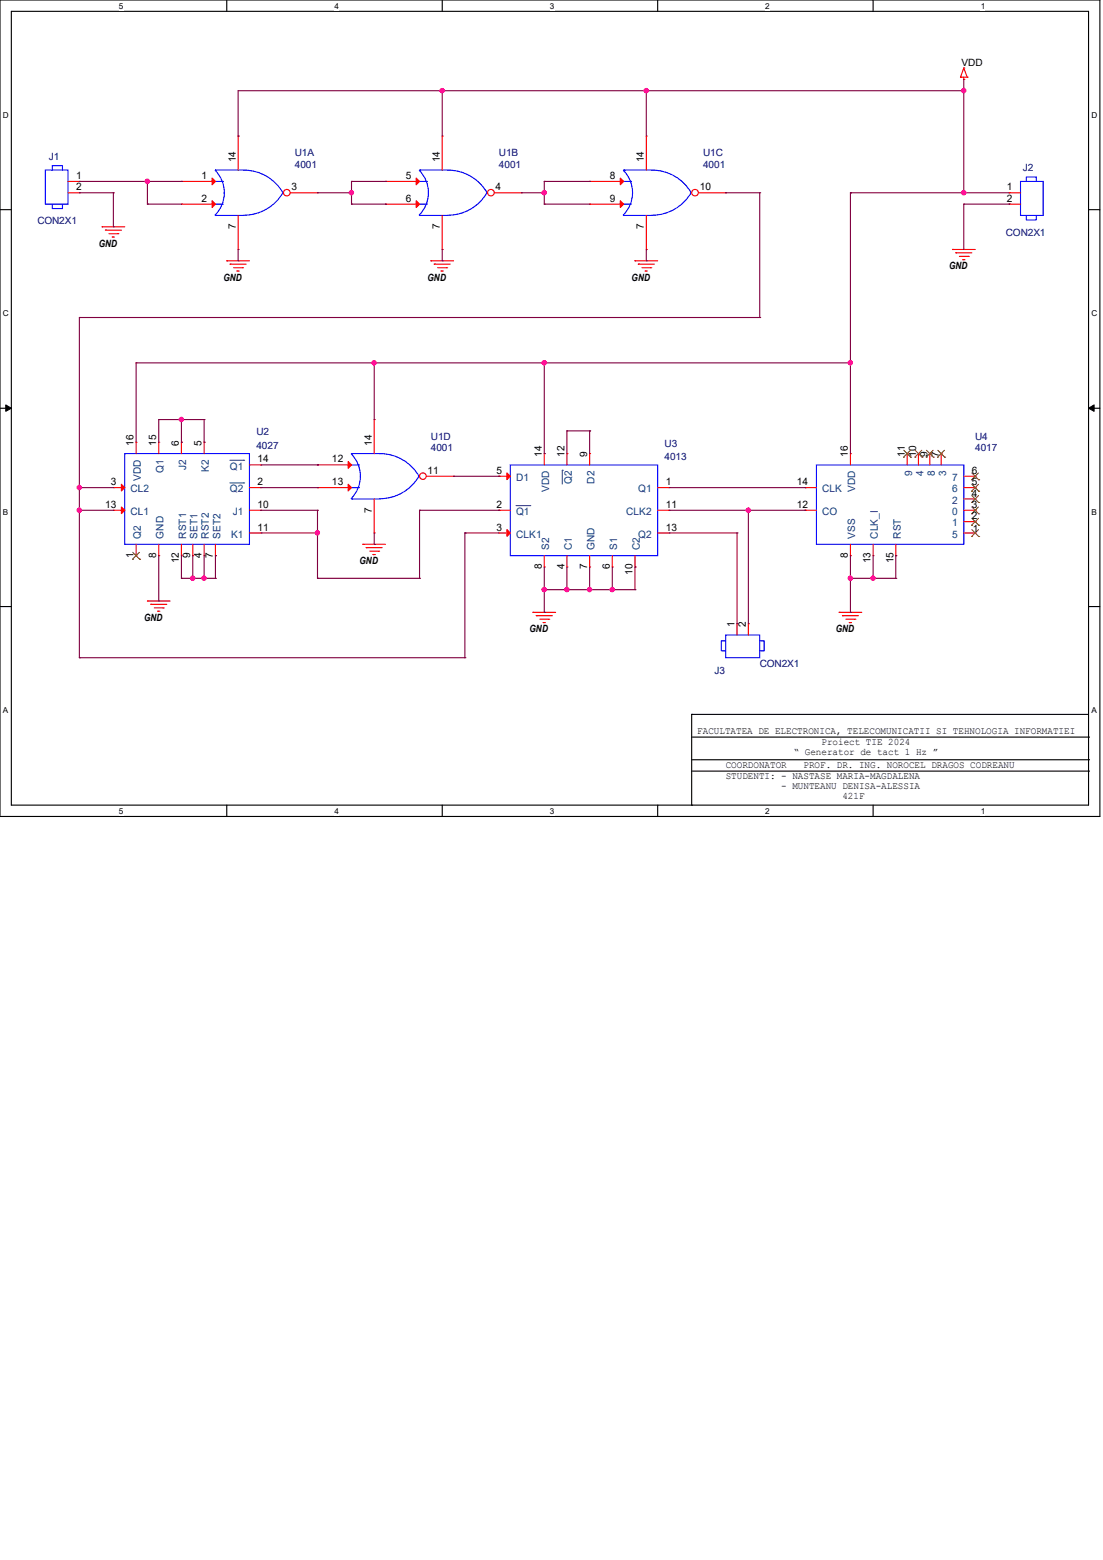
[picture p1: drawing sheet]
<svg xmlns="http://www.w3.org/2000/svg" width="210mm" height="297mm" viewBox="0 0 210 297" stroke-linecap="round" stroke-linejoin="round" font-family="sans-serif">
<path d="M0 0h209.4v155.4h-209.4zM2.2 2.2h205.1v151.1h-205.1z" fill="none" stroke="#000" stroke-width=".21"/>
<g fill="#fff">
<path d="M22.6 .3h.9v1.7h-.9z"/>
<path d="M22.6 153.5h.9v1.8h-.9z"/>
</g>
<path d="M43.2 0v2.2M43.2 153.3v2.1" fill="none" stroke="#000" stroke-width=".21"/>
<g fill="#fff">
<path d="M63.7 .3h.8v1.7h-.8z"/>
<path d="M63.7 153.5h.8v1.8h-.8z"/>
</g>
<path d="M84.2 0v2.2M84.2 153.3v2.1" fill="none" stroke="#000" stroke-width=".21"/>
<g fill="#fff">
<path d="M104.7 .3h.8v1.7h-.8z"/>
<path d="M104.7 153.5h.8v1.8h-.8z"/>
</g>
<path d="M125.2 0v2.2M125.2 153.3v2.1" fill="none" stroke="#000" stroke-width=".21"/>
<g fill="#fff">
<path d="M145.7 .3h.9v1.7h-.9z"/>
<path d="M145.7 153.5h.9v1.8h-.9z"/>
</g>
<path d="M166.2 0v2.2M166.2 153.3v2.1" fill="none" stroke="#000" stroke-width=".21"/>
<g fill="#fff">
<path d="M186.7 .3h.9v1.7h-.9z"/>
<path d="M186.7 153.5h.9v1.8h-.9z"/>
<path d="M.6 21h1.1v1.8h-1.1z"/>
<path d="M207.8 21h1.1v1.8h-1.1z"/>
<path d="M.6 58.8h1.1v1.7h-1.1z"/>
<path d="M207.8 58.8h1.1v1.7h-1.1z"/>
</g>
<path d="M0 39.9h2.2M207.3 39.9h2.1" fill="none" stroke="#000" stroke-width=".21"/>
<g fill="#fff">
<path d="M.6 96.6h1v1.7h-1z"/>
<path d="M207.8 96.6h1v1.7h-1z"/>
</g>
<path d="M0 77.7h2.2M207.3 77.7h2.1" fill="none" stroke="#000" stroke-width=".21"/>
<path d="M1.1 77.1l1.1 .6-1.1 .6zM207.3 77.7l1-.6v1.2z" fill="#000" stroke="#000" stroke-width=".19"/>
<g fill="#fff">
<path d="M.6 134.4h.9v1.7h-.9z"/>
<path d="M207.8 134.4h1v1.7h-1z"/>
</g>
<path d="M0 115.5h2.2M207.3 115.5h2.1M131.7 136h.1M131.7 136v17.3M131.7 136h75.6M131.7 153.3h.1M131.7 144.7h75.6M131.7 146.8h75.6M131.7 140.3h75.6M207.3 144.7h.1M207.3 146.8h.1M207.3 140.3h.1" fill="none" stroke="#000" stroke-width=".21"/>
<g fill="none" stroke="#f00" stroke-width=".21">
<path d="M182.9 14.7h.1M182.9 14.7h1.2M183.5 15.1h.1M183.5 13h.1M183.5 14.7v.4M183.5 13l.6 1.7M183.5 13l-.6 1.7M184.1 14.7h.1M192.2 36.7h.1M192.2 38.9h.1M192.2 36.7h2.1M192.2 38.9h2.1"/>
<path d="M19.4 43.2h.1M19.4 43.2h4.3M20.1 43.8h.1M20.1 43.8h3M20.7 44.5h1.7M21.4 45.1h.1M21.4 45.1h.4M22.4 44.5h.1M43.2 49.7h.1M43.2 49.7h4.3M43.8 50.3h.1M43.8 50.3h3.1"/>
<path d="M44.5 51h1.7M45.1 51.6h.1M45.1 51.6h.5M46.2 51h.1M82 49.7h.1M82 49.7h4.4M82.7 50.3h.1M82.7 50.3h3M83.4 51h1.6M84 51.6h.1M84 51.6h.4M85 51h.1"/>
<path d="M120.9 49.7h.1M120.9 49.7h4.3M121.5 50.3h.1M121.5 50.3h3.1M122.2 51h1.7M122.9 51.6h.1M122.9 51.6h.4M123.9 51h.1M181.4 47.5h.1M181.4 47.5h4.3M182 48.1h.1M182 48.1h3"/>
<path d="M182.7 48.8h1.7M183.3 49.4h.1M183.3 49.4h.4M184.4 48.8h.1M60.5 88.5h.1M60.5 92.8h.1M60.5 92.8h6.4M60.5 88.5h6.4M153.3 92.8h.1M153.3 97.2h.1M153.3 92.8h2.1M153.3 97.2h2.1"/>
<path d="M161.9 86.4h.1M161.9 86.4v2.1M172.7 86.4h.1M172.7 86.4v2.1M174.9 86.4h.1M174.9 86.4v2.1M177 86.4h.1M177 86.4v2.1M179.2 86.4h.1M179.2 86.4v2.1M183.5 92.8h2.2M183.5 90.7h2.2"/>
<path d="M183.5 95h2.2M183.5 97.2h2.2M183.5 99.3h2.2M185.7 90.7h.1M185.7 95h.1M185.7 92.8h.1M185.7 97.2h.1M185.7 99.3h.1M28.1 114.4h.1M28.1 114.4h4.3M28.7 115.1h.1M28.7 115.1h3"/>
<path d="M29.4 115.7h1.7M30 116.4h.1M30 116.4h.4M31.1 115.7h.1M69.1 103.6h.1M69.1 103.6h4.3M69.7 104.3h.1M69.7 104.3h3.1M70.4 104.9h1.7M71 105.6h.1M71 105.6h.5M72.1 104.9h.1"/>
<path d="M101.5 116.6h.1M101.5 116.6h4.3M102.1 117.2h.1M102.1 117.2h3.1M102.8 117.9h1.7M103.4 118.5h.1M103.4 118.5h.4M104.5 117.9h.1M159.8 116.6h.1M159.8 116.6h4.3M160.4 117.2h.1M160.4 117.2h3"/>
<path d="M161.1 117.9h1.7M161.7 118.5h.1M161.7 118.5h.4M161.9 105.8h.1M161.9 103.6v2.2M162.8 117.9h.1M166.2 105.8h.1M166.2 103.6v2.2M170.6 105.8h.1M170.6 103.6v2.2M183.5 101.5h2.2M185.7 101.5h.1"/>
</g>
<g fill="none" stroke="#00f" stroke-width=".21">
<path d="M194.3 34.5h4.3v6.5h-4.3zM195.4 34.5v-.8h1.9v.8M195.4 41v.9h1.9v-.9M66.9 86.4a6 6 0 0 1 1.7 4.3 6 6 0 0 1-1.7 4.2M66.9 86.4h.1M66.9 95h.1M66.9 86.4h5.4a8.6 8.6 0 0 1 7.5 4.3M66.9 95h5.4M66.9 88.5h1.3M66.9 92.8h1.3M68.2 88.5h.1M68.2 92.8h.1"/>
<path d="M79.8 90.6a8.6 8.6 0 0 1-7.5 4.4M155.4 88.5h28.1v15.1h-28.1z"/>
</g>
<g fill="none" stroke="#804000" stroke-width=".19">
<path d="M172 87h.1M172.1 85.7l1.3 1.3M173.4 85.7l-1.4 1.3M173.4 87h.1M174.2 87h.1M174.2 85.7l1.4 1.3M175.5 85.7l-1.3 1.3M175.6 87h.1M176.4 87h.1M176.4 85.7l1.3 1.3M177.7 85.7l-1.3 1.3M177.7 87h.1"/>
<path d="M178.5 87h.1M178.6 85.7l1.3 1.3M179.8 85.7l-1.3 1.3M179.9 87h.1M185 91.4h.1M185 95.7h.1M185 93.5h.1M185 97.8h.1M185 100h.1M185 90l1.4 1.4M185 94.4l1.4 1.3M185 92.2l1.4 1.3"/>
<path d="M185 96.5l1.4 1.3M185 98.7l1.4 1.3M186.3 90l-1.3 1.4M186.3 94.4l-1.3 1.3M186.3 92.2l-1.3 1.3M186.3 96.5l-1.3 1.3M186.3 98.7l-1.3 1.3M186.4 91.4h.1M186.4 95.7h.1M186.4 93.5h.1M186.4 97.8h.1M186.4 100h.1"/>
<path d="M185 102.2h.1M185 100.8l1.4 1.4M186.3 100.8l-1.3 1.4M186.4 102.2h.1"/>
</g>
<g fill="#f00" stroke="#f00" stroke-width=".21">
<path d="M66.3 87.9l.6 .6-.6 .7z"/>
<path d="M66.3 92.2l.6 .6-.6 .7z"/>
</g>
<circle cx="80.5" cy="90.7" r=".63" fill="#fff" stroke="#f00" stroke-width=".21"/>
<g fill="none" stroke="#f00" stroke-width=".21">
<path d="M73.4 34.5h.1M73.4 38.9h.1M73.4 34.5h6.5M73.4 38.9h6.5M71.2 79.9h.1M71.2 79.9v6.5M71.2 95v6.5M81.2 90.7h5.2M86.4 90.7h.1M95 97.2h.1M95 90.7h.1M95 90.7h2.2"/>
<path d="M95 97.2h2.2M103.6 86.4h.1M103.6 86.4v2.1M107.9 86.4h.1M107.9 86.4v2.1M112.3 86.4h.1M112.3 86.4v2.1M125.2 97.2h2.2M125.2 92.8h2.2M127.4 97.2h.1M127.4 92.8h.1M71.2 101.5h.1"/>
<path d="M95 101.5h.1M95 101.5h2.2M103.6 107.9h.1M103.6 105.8v2.1M107.9 107.9h.1M107.9 105.8v2.1M112.3 107.9h.1M112.3 105.8v2.1M116.6 107.9h.1M116.6 105.8v2.1M120.9 107.9h.1M120.9 105.8v2.1"/>
<path d="M125.2 101.5h2.2M127.4 101.5h.1"/>
</g>
<path d="M79.8 32.4a6 6 0 0 1 1.8 4.4v-.1a6 6 0 0 1-1.8 4.2M79.9 32.4h.1M79.9 32.4h5.4a8.6 8.6 0 0 1 7.5 4.3M79.9 34.5h1.3M79.9 38.9h1.3M81.2 34.5h.1M81.2 38.9h.1M92.7 36.7a8.6 8.6 0 0 1-7.4 4.3M79.9 41h.1M79.9 41h5.4M97.2 88.5h28v17.3h-28z" fill="none" stroke="#00f" stroke-width=".21"/>
<g fill="#f00" stroke="#f00" stroke-width=".21">
<path d="M96.5 100.8l.7 .7-.7 .6z"/>
<path d="M96.5 90l.7 .7-.7 .6z"/>
<path d="M79.2 33.9l.7 .6-.7 .7z"/>
<path d="M79.2 38.2l.7 .7-.7 .6z"/>
</g>
<path d="M98.3 96.3h2.6M100.9 96.3h.1M107.1 89.5h.1M107.1 89.5v2.7" fill="none" stroke="#004080" stroke-width=".19"/>
<circle cx="93.5" cy="36.7" r=".63" fill="#fff" stroke="#f00" stroke-width=".21"/>
<g fill="none" stroke="#f00" stroke-width=".21">
<path d="M13 36.7h2.1M13 34.5h2.1M15.1 34.5h.1M15.1 36.7h.1M84.2 25.9h.1M84.2 25.9v6.5M94.1 36.7h5.2M99.3 36.7h.1M112.3 34.5h.1M112.3 38.9h.1M112.3 34.5h6.4M112.3 38.9h6.4"/>
<path d="M84.2 47.5h.1M84.2 41v6.5M140.3 118.7h.1M140.3 118.7v2.2M142.5 118.7h.1M142.5 118.7v2.2"/>
</g>
<g fill="none" stroke="#00f" stroke-width=".21">
<path d="M8.6 32.4h4.4v6.5h-4.4zM9.9 32.4v-.9h2v.9M9.9 38.9v.8h2v-.8M118.7 32.4a6 6 0 0 1 1.7 4.4v-.1a6 6 0 0 1-1.7 4.2M118.7 32.4h.1M118.7 32.4h5.5a8.6 8.6 0 0 1 7.4 4.3M118.7 34.5h1.4M118.7 38.9h1.4M120.1 34.5h.1M120.1 38.9h.1M131.6 36.7a8.6 8.6 0 0 1-7.4 4.3M118.7 41h.1"/>
<path d="M118.7 41h5.5M138.2 120.9h6.5v4.3h-6.5zM138.2 122h-.9v1.9h.9M144.7 122h.8v1.9h-.8"/>
</g>
<g fill="#f00" stroke="#f00" stroke-width=".21">
<path d="M118.1 33.9l.6 .6-.6 .7z"/>
<path d="M118.1 38.2l.6 .7-.6 .6z"/>
</g>
<circle cx="132.3" cy="36.7" r=".63" fill="#fff" stroke="#f00" stroke-width=".21"/>
<g fill="none" stroke="#f00" stroke-width=".21">
<path d="M34.5 34.5h.1M34.5 38.9h.1M34.5 34.5h6.5M34.5 38.9h6.5M123.1 25.9h.1M123.1 25.9v6.5M133 36.7h5.2M138.2 36.7h.1M123.1 47.5h.1M123.1 41v6.5M21.6 97.2h.1M21.6 92.8h.1"/>
<path d="M21.6 97.2h2.1M21.6 92.8h2.1M25.9 84.2h.1M25.9 84.2v2.2M30.2 84.2h.1M30.2 84.2v2.2M34.5 84.2h.1M34.5 84.2v2.2M38.9 84.2h.1M38.9 84.2v2.2M47.5 97.2h2.2M47.5 92.8h2.2"/>
<path d="M47.5 88.5h2.2M49.7 97.2h.1M49.7 88.5h.1M49.7 92.8h.1M25.9 105.8h.1M25.9 103.6v2.2M30.2 105.8h.1M30.2 103.6v2.2M34.5 105.8h.1M34.5 103.6v2.2M36.7 105.8h.1M36.7 103.6v2.2"/>
<path d="M38.9 105.8h.1M38.9 103.6v2.2M41 105.8h.1M41 103.6v2.2M47.5 101.5h2.2M49.7 101.5h.1"/>
</g>
<path d="M41 32.4a6 6 0 0 1 1.7 4.4v-.1a6 6 0 0 1-1.8 4.2M41 32.4h.1M41 32.4h5.4a8.6 8.6 0 0 1 7.5 4.3M41 34.5h1.3M41 38.9h1.3M42.3 34.5h.1M42.3 38.9h.1M53.9 36.7a8.6 8.6 0 0 1-7.5 4.3M41 41h.1M41 41h5.4M23.7 86.4h23.8v17.2h-23.8z" fill="none" stroke="#00f" stroke-width=".21"/>
<path d="M25.2 106.5h.1M25.3 105.2l1.3 1.3M26.5 105.2l-1.3 1.3M26.6 106.5h.1" fill="none" stroke="#804000" stroke-width=".19"/>
<g fill="#f00" stroke="#f00" stroke-width=".21">
<path d="M23.1 96.5l.6 .7-.6 .6z"/>
<path d="M23.1 92.2l.6 .6-.6 .7z"/>
<path d="M40.4 33.9l.6 .6-.6 .7z"/>
<path d="M40.4 38.2l.6 .7-.6 .6z"/>
</g>
<path d="M43.8 87.6h2.6M43.8 91.9h2.6M46.4 87.6h.1M46.4 91.9h.1" fill="none" stroke="#004080" stroke-width=".19"/>
<circle cx="54.6" cy="36.7" r=".63" fill="#fff" stroke="#f00" stroke-width=".21"/>
<path d="M45.3 25.9h.1M45.3 25.9v6.5M55.3 36.7h5.2M60.5 36.7h.1M45.3 47.5h.1M45.3 41v6.5" fill="none" stroke="#f00" stroke-width=".21"/>
<g fill="none" stroke="#800040" stroke-width=".21">
<path d="M84.2 17.3h.1M84.2 17.3v8.6M123.1 17.3h.1M123.1 17.3v8.6M183.5 17.3h.1M183.5 17.3h-138.2v8.6M183.5 15.1v21.6M15.1 34.5h19.4M15.1 36.7h6.5M21.6 36.7h.1M21.6 36.7v6.5M28.1 34.5h.1"/>
<path d="M28.1 38.9h.1M28.1 38.9h6.4M28.1 34.5v4.4M34.5 34.5h.1M45.3 25.9h.1M60.5 36.7h6.4M66.9 36.7h.1M66.9 34.5h.1M66.9 38.9h.1M66.9 34.5h6.5M66.9 38.9h6.5M66.9 34.5v4.4"/>
<path d="M73.4 34.5h.1M73.4 38.9h.1M99.3 36.7h4.3M103.6 36.7h.1M103.6 34.5h.1M103.6 38.9h.1M103.6 34.5h8.7M103.6 38.9h8.7M103.6 34.5v4.4M112.3 34.5h.1M138.2 36.7h6.5M144.7 36.7h.1"/>
<path d="M144.7 36.7v23.8M161.9 36.7h.1M161.9 36.7h30.3M161.9 36.7v49.7M183.5 36.7h.1M183.5 38.9h.1M183.5 38.9h8.7M183.5 38.9v8.6M192.2 38.9h.1M21.6 43.2h.1M45.3 49.7h.1M45.3 47.5v2.2"/>
<path d="M84.2 49.7h.1M84.2 47.5v2.2M123.1 49.7h.1M123.1 47.5v2.2M15.1 60.5h.1M15.1 60.5h129.6M15.1 60.5v64.7M25.9 69.1h.1M25.9 69.1v15.1M25.9 69.1h136M30.2 79.9h.1M30.2 79.9v4.3"/>
<path d="M30.2 79.9h8.7M34.5 79.9h.1M34.5 79.9v4.3M38.9 79.9h.1M38.9 79.9v4.3M71.2 69.1h.1M71.2 69.1v10.8M103.6 69.1h.1M103.6 69.1v17.3M144.7 60.5h.1M161.9 69.1h.1M15.1 92.8h.1"/>
<path d="M15.1 97.2h.1M15.1 92.8h6.5M15.1 97.2h6.5M34.5 84.2h.1M38.9 84.2h.1M49.7 92.8h10.8M49.7 97.2h10.8M49.7 88.5h10.8M60.5 88.5h.1M60.5 92.8h.1M60.5 97.2h.1M60.5 97.2v12.9"/>
<path d="M79.9 97.2h.1M79.9 97.2h15.1M79.9 97.2v12.9M86.4 90.7h8.6M95 90.7h.1M95 97.2h.1M103.6 86.4h.1M107.9 82h.1M107.9 82v4.4M107.9 82h4.4M112.3 82h.1M112.3 82v4.4"/>
<path d="M127.4 92.8h25.9M127.4 97.2h25.9M142.5 97.2h.1M142.5 97.2v21.5M153.3 92.8h.1M153.3 97.2h.1M30.2 114.4h.1M30.2 105.8v8.6M34.5 110.1h.1M34.5 105.8v4.3M34.5 110.1h6.5M36.7 110.1h.1"/>
<path d="M36.7 105.8v4.3M38.9 110.1h.1M38.9 105.8v4.3M41 105.8h.1M41 110.1h.1M41 105.8v4.3M49.7 101.5h10.8M60.5 101.5h.1M60.5 110.1h.1M60.5 110.1h19.4M71.2 103.6h.1M71.2 101.5v2.1"/>
<path d="M79.9 110.1h.1M88.5 101.5h.1M88.5 101.5v23.7M88.5 101.5h6.5M103.6 112.3h.1M103.6 116.6h.1M103.6 107.9v8.7M103.6 112.3h17.3M107.9 112.3h.1M107.9 107.9v4.4M112.3 112.3h.1M112.3 107.9v4.4"/>
<path d="M116.6 112.3h.1M116.6 107.9v4.4M120.9 107.9h.1M120.9 112.3h.1M120.9 107.9v4.4M127.4 101.5h12.9M140.3 101.5h.1M140.3 118.7h.1M140.3 101.5v17.2M161.9 110.1h.1M161.9 116.6h.1M161.9 110.1h8.7"/>
<path d="M161.9 105.8v10.8M166.2 110.1h.1M166.2 105.8v4.3M170.6 105.8h.1M170.6 110.1h.1M170.6 105.8v4.3M15.1 125.2h.1M15.1 125.2h73.4M88.5 125.2h.1"/>
</g>
<g fill="#f0f" stroke="#f0f" stroke-width=".21">
<circle cx="28" cy="34.5" r=".4"/>
<circle cx="66.9" cy="36.7" r=".4"/>
<circle cx="103.6" cy="36.7" r=".4"/>
<circle cx="15.1" cy="92.8" r=".4"/>
<circle cx="183.5" cy="36.7" r=".4"/>
<circle cx="84.2" cy="17.3" r=".4"/>
<circle cx="123" cy="17.3" r=".4"/>
<circle cx="183.5" cy="17.3" r=".4"/>
<circle cx="15.1" cy="97.1" r=".4"/>
<circle cx="36.7" cy="110.1" r=".4"/>
<circle cx="38.8" cy="110.1" r=".4"/>
<circle cx="34.5" cy="79.9" r=".4"/>
<circle cx="60.4" cy="101.5" r=".4"/>
<circle cx="103.6" cy="69.1" r=".4"/>
<circle cx="103.6" cy="112.2" r=".4"/>
<circle cx="107.9" cy="112.2" r=".4"/>
<circle cx="112.2" cy="112.2" r=".4"/>
<circle cx="116.6" cy="112.2" r=".4"/>
<circle cx="142.5" cy="97.1" r=".4"/>
<circle cx="161.9" cy="69.1" r=".4"/>
<circle cx="166.2" cy="110.1" r=".4"/>
<circle cx="161.9" cy="110.1" r=".4"/>
<circle cx="71.2" cy="69.1" r=".4"/>
</g>
<g font-size="1.9">
<text x="183.1" y="12.5">VDD</text>
<text x="14.5" y="34.1">1</text>
<text x="38.4" y="34.1">1</text>
<text x="44.9" y="30.9" transform="rotate(-90 44.9 30.9)">14</text>
<text x="77.3" y="34.1">5</text>
<text x="83.7" y="30.9" transform="rotate(-90 83.7 30.9)">14</text>
<text x="116.1" y="34.1">8</text>
<text x="122.6" y="30.9" transform="rotate(-90 122.6 30.9)">14</text>
<text x="14.5" y="36.2">2</text>
<text x="38.4" y="38.4">2</text>
<text x="55.5" y="36.2">3</text>
<text x="77.3" y="38.4">6</text>
<text x="94.4" y="36.2">4</text>
<text x="116.1" y="38.4">9</text>
<text x="133.2" y="36.2">10</text>
<text x="191.7" y="36.2">1</text>
<text x="191.7" y="38.4">2</text>
<text x="18.8" y="46.9">GND</text>
<text x="44.9" y="43.6" transform="rotate(-90 44.9 43.6)">7</text>
<text x="83.7" y="43.6" transform="rotate(-90 83.7 43.6)">7</text>
<text x="122.6" y="43.6" transform="rotate(-90 122.6 43.6)">7</text>
<text x="42.5" y="53.4">GND</text>
<text x="81.4" y="53.4">GND</text>
<text x="120.3" y="53.4">GND</text>
<text x="180.7" y="51.3">GND</text>
<text x="25.4" y="84.8" transform="rotate(-90 25.4 84.8)">16</text>
<text x="29.8" y="84.8" transform="rotate(-90 29.8 84.8)">15</text>
<text x="34.1" y="84.8" transform="rotate(-90 34.1 84.8)">6</text>
<text x="38.4" y="84.8" transform="rotate(-90 38.4 84.8)">5</text>
<text x="49" y="88.1">14</text>
<text x="63.2" y="88.1">12</text>
<text x="70.8" y="84.8" transform="rotate(-90 70.8 84.8)">14</text>
<text x="103.2" y="87" transform="rotate(-90 103.2 87)">14</text>
<text x="107.5" y="87" transform="rotate(-90 107.5 87)">12</text>
<text x="111.8" y="87" transform="rotate(-90 111.8 87)">9</text>
<text x="161.5" y="87" transform="rotate(-90 161.5 87)">16</text>
<text x="172.3" y="87" transform="rotate(-90 172.3 87)">11</text>
<text x="174.4" y="87" transform="rotate(-90 174.4 87)">10</text>
<text x="176.6" y="87" transform="rotate(-90 176.6 87)">9</text>
<text x="178.7" y="87" transform="rotate(-90 178.7 87)">7</text>
<text x="21.1" y="92.4">3</text>
<text x="49" y="92.4">2</text>
<text x="63.2" y="92.4">13</text>
<text x="81.4" y="90.2">11</text>
<text x="94.5" y="90.2">5</text>
<text x="126.7" y="92.4">1</text>
<text x="151.7" y="92.4">14</text>
<text x="185" y="90.2">6</text>
<text x="185" y="94.5">4</text>
<text x="185" y="92.4">5</text>
<text x="20" y="96.7">13</text>
<text x="49" y="96.7">10</text>
<text x="49" y="101">11</text>
<text x="70.8" y="97.6" transform="rotate(-90 70.8 97.6)">7</text>
<text x="94.5" y="101">3</text>
<text x="94.5" y="96.7">2</text>
<text x="126.7" y="96.7">11</text>
<text x="126.7" y="101">13</text>
<text x="151.7" y="96.7">12</text>
<text x="185" y="96.7">3</text>
<text x="185" y="98.8">2</text>
<text x="185.3" y="101.2">1</text>
<text x="25.4" y="106.2" transform="rotate(-90 25.4 106.2)">1</text>
<text x="29.8" y="106.2" transform="rotate(-90 29.8 106.2)">8</text>
<text x="34.1" y="107.3" transform="rotate(-90 34.1 107.3)">12</text>
<text x="36.2" y="106.2" transform="rotate(-90 36.2 106.2)">9</text>
<text x="38.4" y="106.2" transform="rotate(-90 38.4 106.2)">4</text>
<text x="40.6" y="106.2" transform="rotate(-90 40.6 106.2)">7</text>
<text x="68.5" y="107.4">GND</text>
<text x="161.5" y="106.2" transform="rotate(-90 161.5 106.2)">8</text>
<text x="165.8" y="107.3" transform="rotate(-90 165.8 107.3)">13</text>
<text x="170.1" y="107.3" transform="rotate(-90 170.1 107.3)">15</text>
<text x="103.2" y="108.4" transform="rotate(-90 103.2 108.4)">8</text>
<text x="107.5" y="108.4" transform="rotate(-90 107.5 108.4)">4</text>
<text x="111.8" y="108.4" transform="rotate(-90 111.8 108.4)">7</text>
<text x="116.1" y="108.4" transform="rotate(-90 116.1 108.4)">6</text>
<text x="120.4" y="109.4" transform="rotate(-90 120.4 109.4)">10</text>
<text x="27.4" y="118.2">GND</text>
<text x="139.9" y="119.4" transform="rotate(-90 139.9 119.4)">1</text>
<text x="142" y="119.4" transform="rotate(-90 142 119.4)">2</text>
<text x="100.8" y="120.4">GND</text>
<text x="159.1" y="120.4">GND</text>
<text x="132.8" y="139.7">FACULTATEA DE ELECTRONICA, TELECOMUNICATII SI TEHNOLOGIA INFORMATIEI</text>
<text x="151.1" y="143.7">“ Generator de tact 1 Hz ”</text>
<text x="156.4" y="141.8">Proiect TIE 2024</text>
<text x="138.2" y="148.3">STUDENTI: - NASTASE MARIA-MAGDALENA</text>
<text x="138.2" y="146.1">COORDONATOR</text>
<text x="153" y="146.1">PROF. DR. ING. NOROCEL DRAGOS CODREANU</text>
<text x="148.8" y="150.2">- MUNTEANU DENISA-ALESSIA</text>
<text x="160.4" y="152.1">421F</text>
</g>
<g font-size="1.9" fill="#000080">
<text x="56.1" y="29.8">U1A</text>
<text x="95" y="29.8">U1B</text>
<text x="133.9" y="29.8">U1C</text>
<text x="9.3" y="30.4">J1</text>
<text x="56.1" y="31.9">4001</text>
<text x="95" y="31.9">4001</text>
<text x="133.9" y="31.9">4001</text>
<text x="194.7" y="32.6">J2</text>
<text x="7.1" y="42.7">CON2X1</text>
<text x="191.5" y="44.9">CON2X1</text>
<text x="48.8" y="82.9">U2</text>
<text x="82" y="83.7">U1D</text>
<text x="185.7" y="83.7">U4</text>
<text x="48.8" y="85.5">4027</text>
<text x="82" y="85.9">4001</text>
<text x="126.5" y="85">U3</text>
<text x="126.5" y="87.6">4013</text>
<text x="185.7" y="85.9">4017</text>
<text x="136" y="128.2">J3</text>
<text x="144.7" y="126.9">CON2X1</text>
</g>
<g font-size="1.9" fill="#004080">
<text x="35.5" y="89.5" transform="rotate(-90 35.5 89.5)">J2</text>
<text x="39.8" y="89.8" transform="rotate(-90 39.8 89.8)">K2</text>
<text x="43.8" y="89.4">Q1</text>
<text x="24.8" y="93.7">CL2</text>
<text x="26.8" y="91.5" transform="rotate(-90 26.8 91.5)">VDD</text>
<text x="31.2" y="90" transform="rotate(-90 31.2 90)">Q1</text>
<text x="43.8" y="93.7">Q2</text>
<text x="98.3" y="91.6">D1</text>
<text x="104.6" y="93.7" transform="rotate(-90 104.6 93.7)">VDD</text>
<text x="108.9" y="92.2" transform="rotate(-90 108.9 92.2)">Q2</text>
<text x="113.2" y="92.1" transform="rotate(-90 113.2 92.1)">D2</text>
<text x="121.5" y="93.7">Q1</text>
<text x="156.5" y="93.7">CLK</text>
<text x="162.9" y="93.7" transform="rotate(-90 162.9 93.7)">VDD</text>
<text x="173.7" y="90.7" transform="rotate(-90 173.7 90.7)">9</text>
<text x="175.8" y="90.7" transform="rotate(-90 175.8 90.7)">4</text>
<text x="178" y="90.7" transform="rotate(-90 178 90.7)">8</text>
<text x="180.1" y="90.7" transform="rotate(-90 180.1 90.7)">3</text>
<text x="181.3" y="91.6">7</text>
<text x="181.3" y="95.9">2</text>
<text x="181.3" y="93.7">6</text>
<text x="24.8" y="98">CL1</text>
<text x="44.3" y="98">J1</text>
<text x="98.3" y="98">Q1</text>
<text x="119.2" y="98">CLK2</text>
<text x="156.5" y="98">CO</text>
<text x="181.3" y="98">0</text>
<text x="181.3" y="100.2">1</text>
<text x="26.8" y="102.5" transform="rotate(-90 26.8 102.5)">Q2</text>
<text x="31.2" y="102.5" transform="rotate(-90 31.2 102.5)">GND</text>
<text x="35.5" y="102.5" transform="rotate(-90 35.5 102.5)">RST1</text>
<text x="37.6" y="102.5" transform="rotate(-90 37.6 102.5)">SET1</text>
<text x="39.8" y="102.5" transform="rotate(-90 39.8 102.5)">RST2</text>
<text x="42" y="102.5" transform="rotate(-90 42 102.5)">SET2</text>
<text x="44" y="102.4">K1</text>
<text x="98.3" y="102.4">CLK1</text>
<text x="104.6" y="104.7" transform="rotate(-90 104.6 104.7)">S2</text>
<text x="108.9" y="104.7" transform="rotate(-90 108.9 104.7)">C1</text>
<text x="113.2" y="104.7" transform="rotate(-90 113.2 104.7)">GND</text>
<text x="117.5" y="104.7" transform="rotate(-90 117.5 104.7)">S1</text>
<text x="121.5" y="102.4">Q2</text>
<text x="121.8" y="104.7" transform="rotate(-90 121.8 104.7)">C2</text>
<text x="162.9" y="102.5" transform="rotate(-90 162.9 102.5)">VSS</text>
<text x="167.2" y="102.5" transform="rotate(-90 167.2 102.5)">CLK_I</text>
<text x="171.5" y="102.5" transform="rotate(-90 171.5 102.5)">RST</text>
<text x="181.3" y="102.4">5</text>
</g>
<g font-size="1.6">
<text x="22.6" y="1.7">5</text>
<text x="63.7" y="1.7">4</text>
<text x="104.7" y="1.7">3</text>
<text x="145.7" y="1.7">2</text>
<text x="186.7" y="1.7">1</text>
<text x=".6" y="22.4">D</text>
<text x="207.8" y="22.4">D</text>
<text x=".6" y="60.2">C</text>
<text x="207.8" y="60.2">C</text>
<text x=".6" y="98">B</text>
<text x="207.8" y="98">B</text>
<text x=".6" y="135.8">A</text>
<text x="207.8" y="135.8">A</text>
<text x="22.6" y="154.9">5</text>
<text x="63.7" y="154.9">4</text>
<text x="104.7" y="154.9">3</text>
<text x="145.7" y="154.9">2</text>
<text x="186.7" y="154.9">1</text>
</g>
</svg>
